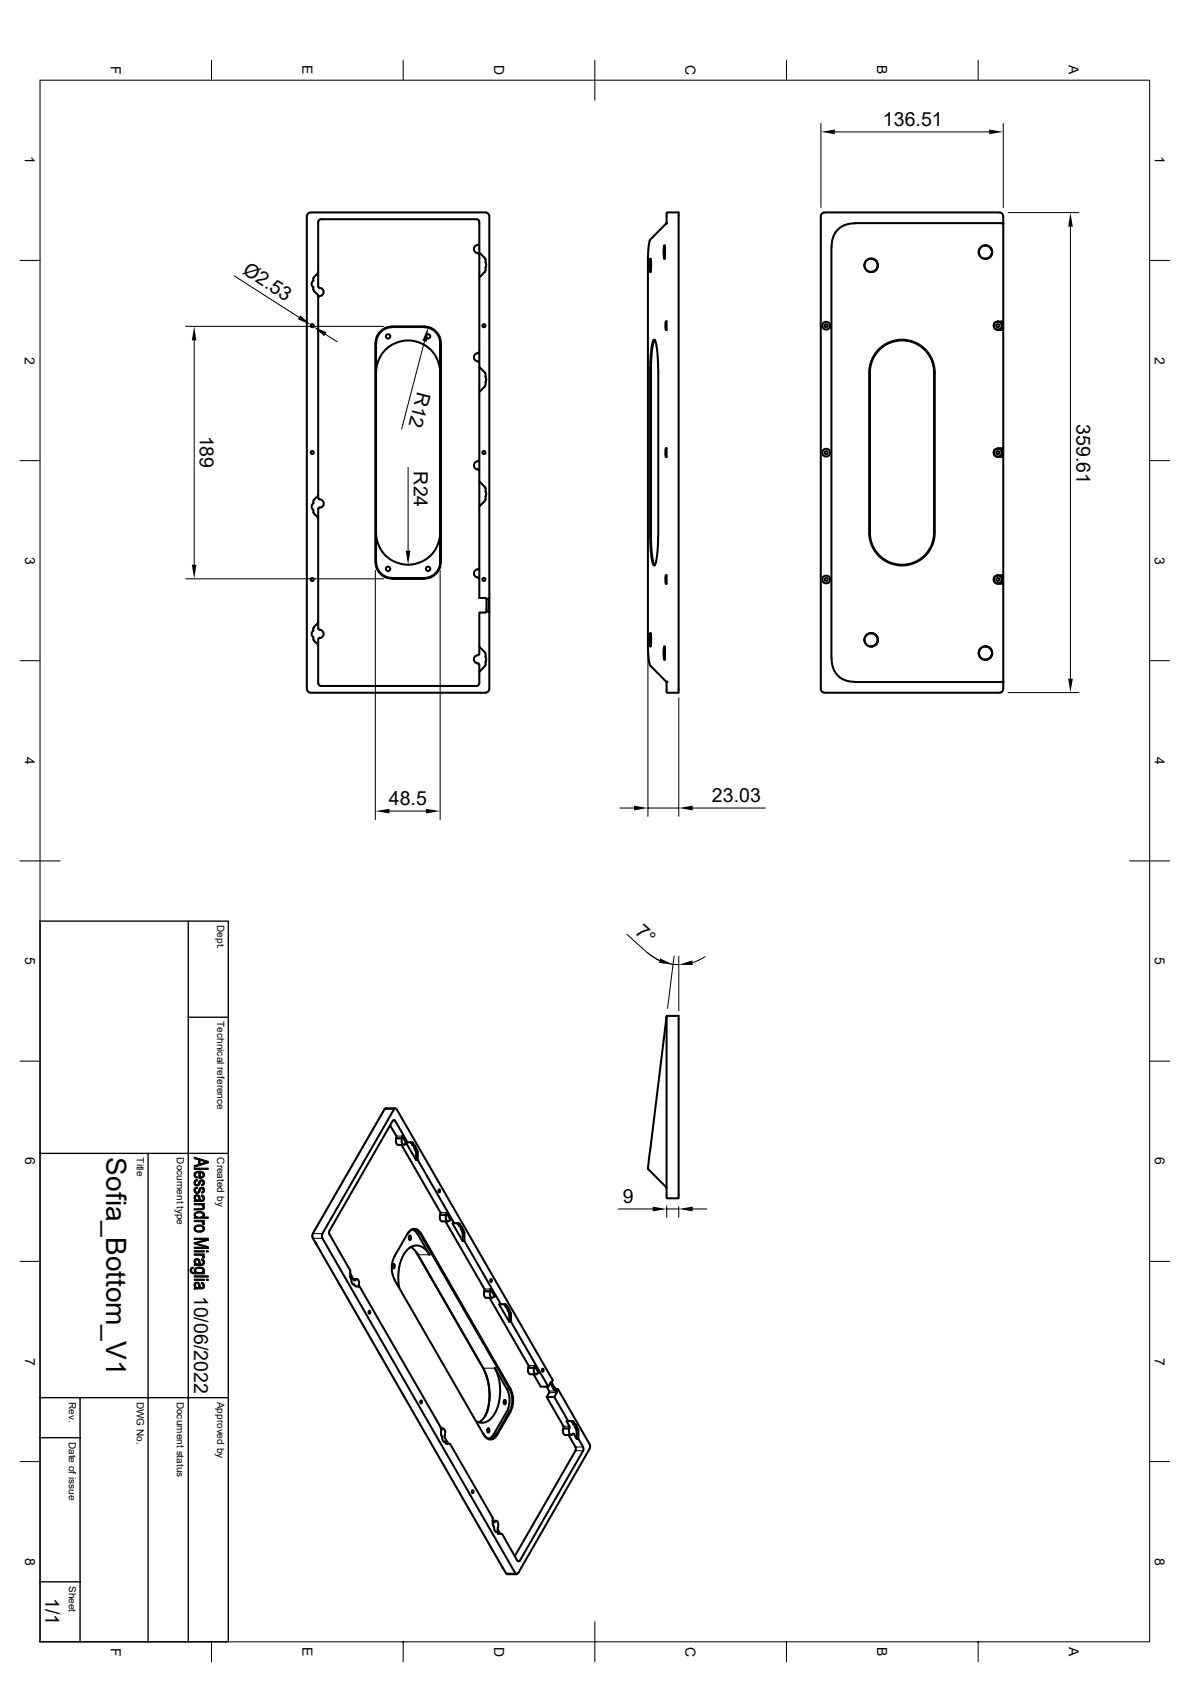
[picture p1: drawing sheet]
<svg xmlns="http://www.w3.org/2000/svg" width="297mm" height="420mm" viewBox="0 0 297 420" stroke-linecap="round" stroke-linejoin="round" font-family="sans-serif">
<g fill="none" stroke="#000" stroke-width=".51">
<path d="M76.6 53.9v118.2M77.4 53.1l-.6 .4-.2 .4M77.4 53h43.9M121.3 53.1l.4 .1 .4 .7v95.5M166.4 53.2v2.6h.1M166.4 55.7l-4.2 4.2-.4 2.5-.1 3.9M166.5 53.1l-.1 .1M166.5 53h2.9v120h-2.9M204.9 53.9v118.2M205.7 53.1l-.6 .2-.2 .6M205.7 53h43.9M213.4 55.8a5.4 5.4 0 0 0-5.8 5.8"/>
<path d="M213.4 55.7h36.6M249.6 53.1l.5 .2 .3 .6M249.9 55.8h.5M250.4 53.9v118.2M78.2 69.6v.5M78.2 71.8v.5M78.2 72.3l1.2 1.6v49.7l.1 .8 .3 .3M78.2 70.1a.93 .93 0 0 0 0 1.6M79.4 68l-1.2 1.6M79.8 71.9h.1M79.9 71.9a1.1 1.1 0 0 1 .8 1.2 1.1 1.1 0 0 1-1.2 .9v.3M119.1 61.2h.2"/>
<path d="M119.1 61.2a1.02 1.02 0 0 0-.8 1.1 1.02 1.02 0 0 0 1 .9M119.3 63.2l.3 .3v85.8h1.6M119.6 60.9l-.3 .3M121.2 65.6l.2 .6-.2 .6M121.2 65.5l-.2-1-1.4-1.5v-7.6l-.3-.6-39.2-.1-.5 .2-.2 .5 .1 16.2 .3 .3M121.2 66.8l-.2 1.1-1.4 1.4M161.7 66.3h.1M161.7 66.3v95.8l.2 2.4 .3 1.6 4.2 4.2M162.3 64.6l.2 1.1-.2 2.2-.1-1.1zM162.3 64.6l-.1 .9 .1 2.4M162.4 64.6l-.1 .9 .1 2.4M165.8 61.3l.2 1.1-.2 2.2-.1-1.1z"/>
<path d="M165.9 61.3l-.2 .9 .2 2.4M165.9 61.3l-.1 .9 .1 2.4M207.5 61.6v102.8M217.4 64.6a1.65 1.65 0 0 1 1.7 1.7 1.65 1.65 0 0 1-1.7 1.6M246 61.3a1.65 1.65 0 0 1 1.6 1.6 1.65 1.65 0 0 1-1.6 1.7M93.7 85.7v54.6M93.9 85.7v54.6M93.9 93a8 8 0 0 1 8-8 8 8 0 0 1 8 8M93.9 85.7a4.1 4.1 0 0 1 4-4h8a4 4 0 0 1 4 4v54.6a4 4 0 0 1-4 4M97.9 81.5a4.2 4.2 0 0 0-4.2 4.2M97.9 81.5h8M105.9 81.5a4.2 4.2 0 0 1 4.1 4.2v54.6a4.2 4.2 0 0 1-4.1 4.2h-8a4.3 4.3 0 0 1-4.2-4.2"/>
<path d="M119.6 87.8l-.1 .3a1.15 1.15 0 0 0-1.2 1.1 1.15 1.15 0 0 0 1.2 1.1l.1 .3M119.6 91.6l1.4 1.4 .2 1.1M121.2 94.1l.2 .6-.2 .6M121.2 95.4l-.2 1-1.4 1.5M163.2 84.9l.2-.1 .2 .4 .3 1.1 .4 5.9v41.6l-.2 4.2-.6 2.9a.31 .31 0 0 1-.3 .3 .31 .31 0 0 1-.3-.4l-.3-1.9-.3-4.5v-42.8l.3-4.5zM163.5 85l-.3 .2-.4 1.5-.3 6.1v42.4l.3 4.1 .4 1.5 .3 .2M166.2 80.3h.2v2.1a1.09 1.09 0 0 1-.3-1.3zM219.3 87.2l1-.8a8.2 8.2 0 0 1 8.5-.7 8.2 8.2 0 0 1 4.5 7.3v40.4l-.2 1.2-.4 1.4-.9 1.7-1 1.2-1.1 .9-1.8 .9-1.8 .4-1.6 .1-1.4-.3a8.1 8.1 0 0 1-6.1-7.9v-40.6l.2-1.4a8.5 8.5 0 0 1 2.1-3.8zM219.5 87.3l1.2-.9a8 8 0 0 1 12.4 6.6v40.4l-.1 1.2a8 8 0 0 1-8.7 6.4 8 8 0 0 1-7.2-8v-40.6l.7-2.7 .8-1.3zM248.3 80.6a2.34 2.34 0 0 1 1.9-.3v2.1a2.34 2.34 0 0 1-1.9-.3l-.3-.8zM119.1 117.2h.2M119.3 117.2l.3 .3"/>
<path d="M119.3 115.2a1.02 1.02 0 0 0-1 .9 1.02 1.02 0 0 0 .8 1.1M119.6 114.9l-.3 .2M166.2 112l.2-.1v2.2a1.09 1.09 0 0 1-.3-1.3zM248.3 112.3a2.51 2.51 0 0 1 1.9-.4v2.2a2.34 2.34 0 0 1-1.9-.3l-.3-.8zM78.2 125.1v.5M78.2 127.3v.6M78.2 127.9l1.2 1.6M78.2 125.7a.93 .93 0 0 0 0 1.6M79.4 123.6l-1.2 1.5M79.8 124.7h.1M79.9 126.7l-.4 .3-.1 2.5v27.4l.1 .2a1.1 1.1 0 0 1 1.2 .9 1.1 1.1 0 0 1-.8 1.3M80 124.7a1.03 1.03 0 0 1 .8 1 1.03 1.03 0 0 1-.8 1"/>
<path d="M93.9 133a8 8 0 0 0 8 8 8 8 0 0 0 8-8M119.6 120.2l1.4 1.4 .4 1.7-.4 1.8-1.4 1.3M78.2 156.9v.5M78.2 159.1v.5M78.2 159.6l1.2 1.6M78.2 157.5a.93 .93 0 0 0 0 1.6M79.4 155.3l-1.2 1.6M79.8 159.3l-.4 .3 .1 11 .1 .5 .5 .2h38.9l.4-.2 .2-.5v-4.7l-.3-.2M79.8 159.3h.1M93.9 140.3a4 4 0 0 0 4 4M97.9 144.4h8M119.1 142.2h.2"/>
<path d="M119.1 142.2a1.1 1.1 0 0 0-.8 1.2 1.1 1.1 0 0 0 1.2 .9l.1 .2M119.6 141.9l-.3 .3M121.2 149.4l.2 .2M121.4 152.7l-.2 .2-1.6 .1v8.5l1.4 1.4 .2 1.1M122 149.6v3.1M122.1 152.8v19.3l-.3 .6-.5 .2M122.1 149.4v3.4M122.1 149.4l-.1 .2h-.6v3.1l.7 .1M162.3 158.1l.2 1.1-.2 2.3-.1-1.1zM162.3 158.1l-.1 .9 .1 2.4M162.4 158.2l-.1 .8 .1 2.4M166.2 143.7l.2-.1v2.2a1.09 1.09 0 0 1-.3-1.4z"/>
<path d="M217.4 158.1a1.65 1.65 0 0 1 1.7 1.7 1.65 1.65 0 0 1-1.7 1.6M248.3 143.9a2.34 2.34 0 0 1 1.9-.3v2.2a2.34 2.34 0 0 1-1.9-.3l-.3-.8zM76.6 172.1l.3 .6 .5 .2M77.4 173h43.9M119.1 165.6h.2M119.6 161.5l-.1 2a1.1 1.1 0 0 0-1.2 .9 1.1 1.1 0 0 0 .8 1.3M121.2 164l.2 .6-.2 .6v.8l-1.6 1.8M165.8 161.4l.2 1.1-.2 2.3-.1-1.1zM165.9 161.4l-.2 .9 .2 2.4M165.9 161.5l-.1 .8 .1 2.4M166.4 170.3v2.5M166.4 172.8l.1 .1"/>
<path d="M166.6 170.2l-.2 .1M204.9 172.1l.2 .6 .6 .2M205.7 173h43.9M207.6 164.4a5.4 5.4 0 0 0 5.8 5.9M246 161.4a1.65 1.65 0 0 1 1.6 1.7 1.65 1.65 0 0 1-1.6 1.6M250.4 172.1l-.3 .6-.5 .2M250.4 170.2l-37 .1M166.4 253.8l.1-.1-.1 .2M166.5 253.7h2.9v45.5l-3-.2M98 279.8l-15.9 27.8 .1 .5 5.2 9.1M98.1 279.8l.5-.1 3.1 5.5 1.3 .2M98.3 277l.4-.2 .3 .2"/>
<path d="M98.3 277l-17.8 31M98.7 276.7h-2.4l-.4 .3-17.8 31-.1 .9 .8 1.6M99 277l38.9 67.6-.2 .5M97.4 281l1.5 2.7M98.9 284.3a1.18 1.18 0 0 0 .5 1.6h1.4M98.9 283.7l-.1 .6h1.5l.1-.6M100.2 285.9l9.7 16.9M100.3 284.3a1.05 1.05 0 0 0 .7 1.5l.1-.1M100.4 283.7l.9 1.5h.4M101.1 285.7l.4-.1 2.3 4h.5l9.1 15.8h-.5l2.6 4.5h.4l9.1 15.8h-.5l2.6 4.4h.5l9.3 16.1h-1.9l-1.8-3M102.4 285.2l.6 .7h.4l-.3-.5M102.9 285.9l.4 .3 .1 .6"/>
<path d="M103.3 285.9l.4 .3 .1 .6M103.7 287.3l.1 2.3M103.8 287.3l-.3-.5h.4l.3 .5M104.1 287.3l.1 .4M104.3 287.7v1.9M109.5 297.1l.1-.1a.3 .3 0 0 1 .3 .4 .3 .3 0 0 1-.4 .2zM161.7 291.8l4.7-38v45.2M161.7 291.8l4.7 4.7M78.8 310.5h.1M78.8 310.5l46.7 81M80.5 308.1l-.1 .9 48.2 83.8M87.4 317.1v1.7"/>
<path d="M87.4 318l1 1.7M87.5 318.8v.3M87.5 319.2l.2 .3M87.7 319.5a.84 .84 0 0 0 .7 1.2M88.2 319.4h.9M88.3 319.6h.4v.1M88.4 319.7h.2M88.7 319.6l.2-.2a.87 .87 0 0 1 .7 1.3l-.1 .3M98.1 315.6a.52 .52 0 0 1 .5 .5 .52 .52 0 0 1-.5 .6l-.1-.6zM98.5 319.6l22.2 38.6a1.78 1.78 0 0 0 1.7 1.3 1.78 1.78 0 0 0 1.7-1.3l3.3-5.6M101.7 308.1a1.78 1.78 0 0 1 1.7-1.3 1.78 1.78 0 0 1 1.7 1.3M101.7 308l-3.2 5.7a6.6 6.6 0 0 0 0 5.8"/>
<path d="M101.7 308.1a1.67 1.67 0 0 1 1.6-1.1 1.67 1.67 0 0 1 1.6 1.2M102.2 308.6a.52 .52 0 0 1 .4 .5 .52 .52 0 0 1-.4 .5l-.2-.5zM102.5 311.4l.8 .5 1 1.4M103 307l.6 .4 .6 .8M103.8 312.6l17 29.4 .8 2.1 .4 1.5 .2 2.2-.1 2.1a6.1 6.1 0 0 1-2.6 5.2h-.1M104.2 308.1l3 5.2M104.9 308.1l22.3 38.7M105.1 308l22.3 38.7a6.6 6.6 0 0 1 0 5.9M107.2 313.3a3.3 3.3 0 0 0-5.2-1.6 10.6 10.6 0 0 0-2.3 9.8M109.9 303.4h1.4M109.9 303.4a1.18 1.18 0 0 0 .4 1.6h1.5M109.9 302.8v.4"/>
<path d="M109.9 303.2v.2M111.2 305l9.7 16.9M111.3 303.4a1.05 1.05 0 0 0 .7 1.5l.1-.1M111.4 302.8l-.1 .6M111.4 302.8l1.1 1.9-.4 .1M113.4 305.4h1.1M114.1 305.5l.2 .1M114.3 305.6l.3 .5h.4M114.5 305.5l.2 .1M114.6 306.1l.3 .3 .2 .6M114.7 305.6l.3 .5M115 306.1l.3 .3 .2 .6"/>
<path d="M115.4 307.8l-.3-.8h.4l.4 .8M115.5 307.8v2.1M115.9 307.8v2.1M122.4 319.5l.1-.1a.3 .3 0 0 1 .3 .4 .3 .3 0 0 1-.4 .2zM88.1 320.7h.3l.2 .4M88.6 321.1l.2 .1M88.8 321.2l.9 .1M89.5 321.1v.1M89.6 321l-.1 .1M89.8 321.3l20.2 35.4M92 327.4l.1-.1a.3 .3 0 0 1 .3 .4 .3 .3 0 0 1-.4 .2zM120.9 322.5a1.18 1.18 0 0 0 .4 1.6h1.5"/>
<path d="M120.9 321.9v.6M122.2 324.1l9.7 16.9M122.3 322.5a1.05 1.05 0 0 0 .7 1.5l.1-.2M122.4 321.9l1.1 1.9h-.3M122.4 321.9l-.1 .6h-1.4M123.2 323.8l-.1 .1M125 325.7l1.3 .1M125.7 325.7l.5 .6h.5l-.3-.5M126.2 326.3l.3 .3 .2 .6M126.6 326.3l.4 .3 .1 .6M126.7 327.2h.5l.3 .5M126.7 327.2l.3 .5"/>
<path d="M127 327.7l.1 2.4M127.4 327.7l.1 .4M127.6 328.1v2M104.9 349.8l.1-.1a.3 .3 0 0 1 .3 .4 .3 .3 0 0 1-.4 .2zM110.1 356.9l.1 .1M110.1 358.1l.1 .3M110.2 357l-.1 .1M110.2 358.4l.1 .3a1.08 1.08 0 0 0 .7 1.3M110.2 356.9l.2-.2a1.09 1.09 0 0 1 .6 1.7M110.6 356.7h-.5v1.4M111 358.5v.4M111 358.9l.9 1.6"/>
<path d="M120.5 341.5l1.2 3.1 .5 3.3-.2 3-.5 1.9-.5 .9M121.8 356.7a.52 .52 0 0 1 .4 .5 .52 .52 0 0 1-.4 .5l-.2-.5zM123.2 358.1l-.6 .8-.6 .3M123.5 341.6a12.4 12.4 0 0 1-.4 11.9 3.2 3.2 0 0 1-4.3 1.3M123.5 341.6l3 5.2M123.9 358.1a1.67 1.67 0 0 1-1.5 1.2 1.67 1.67 0 0 1-1.7-1.1M125.9 349.6a.52 .52 0 0 1 .4 .5 .52 .52 0 0 1-.4 .5l-.2-.5zM126.5 352.5l-3.3 5.6M126.5 346.8a6.1 6.1 0 0 1 0 5.6M127.2 352.5l-3.3 5.6M127.2 346.8a6.1 6.1 0 0 1 0 5.6M131.9 341.5a1.18 1.18 0 0 0 .4 1.7h1.5"/>
<path d="M131.9 341l-.1 .5M133.3 341.5a1.05 1.05 0 0 0 .6 1.6l.2-.2M133.3 341v.4M133.4 341l1.1 1.9-.4 .1M133.4 341.4l-1.6 .1M135.3 341.9l.1-.1a.3 .3 0 0 1 .3 .3 .3 .3 0 0 1-.4 .3zM136.4 346.2l.7 1.1M136.4 348.8h1.9M137 347.4v.3M137.1 347.7l-.7 1.1 4.2 7.3M137.4 345.4l.9 1.6 .6 .3M137.6 345.1l.9 1.5"/>
<path d="M137.7 345.1h-.2l-.6 1.1M137.7 345.1l-.2 .1M138.4 346.5l.8 .4M138.5 346.6l.7 .4M138.9 347.3h.1M138.9 347.4l.1 .2-.7 1.2 3.5 6h1.2l.1 .2M139 347.3l.3-.3 7.9 13.6M140.6 356.7a1.18 1.18 0 0 0 .5 1.6h1.4M140.6 356.2v.5M141.8 354.8h-.4l.7 1.3M141.9 358.3l1.7 3M142.1 356.7a1.05 1.05 0 0 0 .6 1.6l.2-.2"/>
<path d="M142.1 356.2l-.1 .5h-1.4M142.5 354.9l.2 .1M142.7 355l.3 .5M142.9 358.1h.3l.7 1.2h.5l1.1 2M143 355.6l.3 .3 .2 .5M143 355.5h.5M143.2 355l.3 .5M143.5 355.6l.3 .3 .2 .5M143.8 357l.1 .3M143.9 357.3v2M144 356.4l.3 .5M144 356.4h-.4l.2 .5"/>
<path d="M144.3 357l.1 2.3M110.8 360h.2l.3 .4M111.3 360.4l1.1 .2M112.4 360.6l10.5 18.3 .1 1.7M117.8 372.2l.1-.1a.3 .3 0 0 1 .3 .4 .3 .3 0 0 1-.4 .2zM123.1 379.9h.4l-.1 .2M123.5 379.9l.2-.1a.87 .87 0 0 1 .6 1.3v.2M123.8 379.7l-.8 .1 .1 .3M143.6 361.3l.1 .3-.1 .6M143.6 362.2l-15.1 26.4M145.5 361.3l.1 .3-.1 .6M145.5 362.2l-15.8 27.6-.5-.1"/>
<path d="M147.2 361.8l-17.9 31-.3 .2-.3-.2M147.2 360.6l.1 .4-.1 .7M123 380.6l.1 .3M123.1 380.9l.2 .4M123.1 380h.3M123.3 381.3a.84 .84 0 0 0 .7 1.1M123.7 382.5h.3l.4 .4M124.3 381.3l-.1 .5 .6 1.2M124.4 383l.9 .1M125.3 383.1l3.9 6.7M125.5 391.5h.1M125.5 391.5l.9 1.5 2.6 .1"/>
<circle cx="217.4" cy="66.3" r="1.69"/>
<circle cx="217.4" cy="66.3" r="1.64"/>
<circle cx="245.9" cy="63" r="1.69"/>
<circle cx="246" cy="63" r="1.64"/>
<circle cx="77.9" cy="81.3" r=".39"/>
<circle cx="96.9" cy="84" r=".55"/>
<circle cx="106.9" cy="84" r=".55"/>
<circle cx="120.8" cy="81.3" r=".39"/>
<circle cx="206.2" cy="81.3" r=".39"/>
<circle cx="206.2" cy="81.3" r=".98"/>
<circle cx="249" cy="81.3" r=".39"/>
<circle cx="249.1" cy="81.3" r=".98"/>
<circle cx="77.9" cy="113" r=".39"/>
<circle cx="120.8" cy="113" r=".39"/>
<circle cx="206.2" cy="113" r=".39"/>
<circle cx="206.2" cy="113" r=".98"/>
<circle cx="249" cy="113" r=".39"/>
<circle cx="249.1" cy="113" r=".98"/>
<circle cx="77.9" cy="144.7" r=".39"/>
<circle cx="96.9" cy="142" r=".55"/>
<circle cx="106.9" cy="142" r=".55"/>
<circle cx="120.8" cy="144.7" r=".39"/>
<circle cx="206.2" cy="144.7" r=".39"/>
<circle cx="206.2" cy="144.7" r=".98"/>
<circle cx="217.4" cy="159.8" r="1.69"/>
<circle cx="217.4" cy="159.8" r="1.64"/>
<circle cx="249" cy="144.7" r=".39"/>
<circle cx="249.1" cy="144.7" r=".98"/>
<circle cx="245.9" cy="163.1" r="1.69"/>
<circle cx="246" cy="163.1" r="1.64"/>
</g>
<g fill="#000">
<circle cx="250.4" cy="55.8" r=".25"/>
<circle cx="250.4" cy="170.2" r=".25"/>
<circle cx="78.9" cy="310.6" r=".25"/>
<circle cx="125.5" cy="391.5" r=".25"/>
</g>
<g fill="none" stroke="#000" stroke-width=".25">
<path d="M52.8 15v5M100.6 15v5M148.5 15v10M196.3 15v5M244.1 15v5M10 20h276.9v390h-276.9zM204.9 30.8v21M208.4 32.9h38.5M250.4 30.8v21M251.6 53.1h17.7M267.2 56.6v112.9M5 65h5"/>
<path d="M58.5 68.9l16.1 10.3M286.9 65h5M46.4 81.5h49.4M48.5 85v56M77.6 81.1l.7 .5M81.2 83.5l3 1.8M106 85.2l-5.8 21.9M5 115h5M101.9 116.7v20.8M286.9 115h5M46.4 144.5h49.4M93.7 142.5v62.1"/>
<path d="M109.9 142.5v62.1M5 165h5M161.7 161.8v42M169.4 174.2v29.6M251.6 172.9h17.7M286.9 165h5M5 215h10M97.2 202.5h9.1M154.7 201.8h3.5M161.7 201.8h7.7M172.9 201.8h18.2M281.9 215h10"/>
<path d="M156.5 233.3l5.1 4.6a12 12 0 0 0 7.8 3M161.7 238l2.9 1.9M168.2 238.8l-1.6 13M169.4 238.8v13.6M176 238.8l-3.1 1.6M5 265h5M96.4 276.8l-.4 .3M98 279.8h.6M98.3 277h-2.3l-17.9 31h2.4M286.9 265h5M98.9 284.1h1.5M98.9 283.7h1.5"/>
<path d="M101.2 285.6h.3M102.7 285.4h.4M103.6 287.1h.5M103.8 287.3h.4M103.8 287.7h.5M5 315h5M78.1 309.1l.1 .1M78.1 309.2l48.2 83.6h2.3M78.1 309.2h2.4M78.2 308l-.2 .4 .1 .8M78.9 310.5h.1M78.9 310.5l.1 .1"/>
<path d="M79 310.5h.1M88.4 319.7h.3M104.2 313.2l3 .1M105.1 308l-.9 .1M109.9 302.8h1.5M109.9 303.2h1.5M112.2 304.7h.3M114.3 305.6h.4M115.2 307.3h.5M115.4 307.5h.4M115.5 307.8h.4M154.3 301.9h8.6"/>
<path d="M166.4 301.1v2.9M166.4 301.9h3M169.4 301.3v2.7M172.9 301.9h3.5M286.9 315h5M120.9 321.9h1.5M120.9 322.3h1.5M123.2 323.8h.3M125.9 325.8h.5M126.9 327.5h.4M127 327.7h.5M127.1 328.1h.5"/>
<path d="M110.1 357h.1M120.5 341.5l3 .1M123.2 358.1l.9 .1M126.5 352.5l.9 .1M127.4 346.7l-.9 .1M131.9 341h1.5M131.9 341.4h1.5M134.2 342.9h.3M137.1 347.7h1.9M137.1 347.3h1.9M137.5 345.1h.2M137.6 345.1l-.2 .4"/>
<path d="M138.5 346.6l-.2 .4M139.1 347l-.2 .3M140.6 356.6h1.5M140.6 356.1h1.5M142.7 355h.5M142.9 358h.3M143.7 356.7h.4M143.8 356.9h.5M143.9 357.3h.5M5 365h5M143.6 361.3h1.9M143.6 362.2h1.9"/>
<path d="M286.9 365h5M123.1 380.1h.3M125.4 391.4h.1M125.5 391.5h.1M125.6 391.4h.1M126.2 392.7l.5 .3M129.2 389.8h.5M52.8 410v5M100.6 410v5M148.5 405v10M196.3 410v5M244.1 410v5"/>
</g>
<path d="M10 230h47v180h-47zM47 230v180M47 254h10M10 288h47M37 288v122M10 359h10M10 349h47M20 349v61M10 395h10" fill="none" stroke="#000" stroke-width=".34"/>
<g fill="#000" stroke="#000" stroke-width=".25">
<path d="M48.5 291.7h3.5v.3h-3.5z" fill-rule="evenodd"/>
<path d="M48.8 299v.7z" fill-rule="evenodd"/>
<path d="M48.5 292.9l.3-.2v.8l.5 .4-.1 .3a.89 .89 0 0 1-.7-1.3z" fill-rule="evenodd"/>
<path d="M48.7 294.7l.5-.2 .1 .4h-.4l-.1 .5z" fill-rule="evenodd"/>
<path d="M48.7 296.5l.5-.1 .1 .3-.4 .1-.1 .4z" fill-rule="evenodd"/>
<path d="M48.6 298.5a.89 .89 0 0 1 1.2 .1l-.1 1.1v-.2a.6 .6 0 0 0-.2-.6 .6 .6 0 0 0-.6-.2l-.2 .9a.81 .81 0 0 1-.1-1.1z" fill-rule="evenodd"/>
<path d="M48.8 292.7l.6-.3 1 .1 .3 .2v.7l-.2-.5-.5-.1v1.4h-.4v-1.4l-.6 .1-.2 .5z" fill-rule="evenodd"/>
<path d="M48.6 294.8l.1-.1 .1 .7a.44 .44 0 0 0 .5 .4 .44 .44 0 0 0 .3-.6 .71 .71 0 0 1 1.1-.5v.6a.38 .38 0 0 0-.4-.4 .38 .38 0 0 0-.3 .5 .81 .81 0 0 1-1.2 .7 .81 .81 0 0 1-.2-1.3z" fill-rule="evenodd"/>
<path d="M48.6 296.7l.1-.2 .1 .7a.42 .42 0 0 0 .4 .5 .42 .42 0 0 0 .4-.6 .74 .74 0 0 1 1.1-.6v.7a.38 .38 0 0 0-.5-.4 .38 .38 0 0 0-.2 .5 .81 .81 0 0 1-1.2 .7 .81 .81 0 0 1-.2-1.3z" fill-rule="evenodd"/>
<path d="M50.3 298.4l.4 .1v.7l-.2-.4-.3-.1z" fill-rule="evenodd"/>
<path d="M50 292.8v1.1h.2l.5-.4v-.8a.87 .87 0 0 1 .3 1.1 .87 .87 0 0 1-1 .4z" fill-rule="evenodd"/>
<path d="M50.7 294.7a.76 .76 0 0 1 .3 .8 .76 .76 0 0 1-.7 .6v-.4l.4-.3z" fill-rule="evenodd"/>
<path d="M50.7 296.5a.75 .75 0 0 1 .4 .9 .75 .75 0 0 1-.8 .5v-.3l.4-.3z" fill-rule="evenodd"/>
<path d="M48.8 299.3l.3 .3 .6 .1 .1-1.1 .1 .3a.47 .47 0 0 0 .1 .6 .47 .47 0 0 0 .7 0v-1a.83 .83 0 0 1 .4 1 .83 .83 0 0 1-1 .5l-1.6 .1v-.3l.3-.1z" fill-rule="evenodd"/>
<path d="M48.5 288.9l3.5 1.1v.4l-2.1-.7-.4 1v-1.1l-1-.3z" fill-rule="evenodd"/>
<path d="M48.5 291l1-.3 .4-1v.9l1.6-.4 .5 .2-3.5 1.1z" fill-rule="evenodd"/>
<path d="M47.8 316.5l.5-.1-.1 .3-.3 .2-.1 .3z" fill-rule="evenodd"/>
<path d="M48.5 318.6h3.5v.3h-3.5z" fill-rule="evenodd"/>
<path d="M48.8 315v.6z" fill-rule="evenodd"/>
<path d="M48.6 302.9l.2-.1v1.1a.62 .62 0 0 1-.2-1z" fill-rule="evenodd"/>
<path d="M47.6 316.7l.2-.2v.7a.79 .79 0 0 0 1 .6v.3h-.2a.93 .93 0 0 1-1-.4 .93 .93 0 0 1 0-1z" fill-rule="evenodd"/>
<path d="M48.6 314.5a.89 .89 0 0 1 1.2 .1l-.1 1v-.1a.6 .6 0 0 0-.2-.7 .6 .6 0 0 0-.6-.1l-.2 .9a.81 .81 0 0 1-.1-1.1z" fill-rule="evenodd"/>
<path d="M50.6 300.8l.1 .6z" fill-rule="evenodd"/>
<path d="M48.8 306.1l.6-.2h1l.3 .2v.7a1.1 1.1 0 0 0-1.9 0z" fill-rule="evenodd"/>
<path d="M50.3 314.3l.4 .2v.7l-.2-.5h-.3z" fill-rule="evenodd"/>
<path d="M48.7 316.7l.7-.3h.8l.6 .2-.1 .6a1.12 1.12 0 0 0-1.9 0v.9v-.3a.65 .65 0 0 1-.1-1.1z" fill-rule="evenodd"/>
<path d="M48.5 312.3h2.5v.3h-2.5z" fill-rule="evenodd"/>
<path d="M48.5 319.4h2.5v.3h-2.5z" fill-rule="evenodd"/>
<path d="M48.5 300.5h2.5v.3h-.4v.4l-.4-.3h-1.7z" fill-rule="evenodd"/>
<path d="M48.5 304.7h2.5v.3h-.4v.4l-.5-.3h-1.6z" fill-rule="evenodd"/>
<path d="M48.5 313.1h2.5v.3h-.4v.4l-.4-.3-1.7-.1z" fill-rule="evenodd"/>
<path d="M48.8 317.2a1.19 1.19 0 0 0 1.9 .2v.4h.3v.3h-2.2z" fill-rule="evenodd"/>
<path d="M48.5 301.8h1.9l.3-.3v-.6a.72 .72 0 0 1 .3 .9 .72 .72 0 0 1-1 .3h-1.5z" fill-rule="evenodd"/>
<path d="M48.8 302.8l1-.3a.84 .84 0 0 1 1 .3 .84 .84 0 0 1 0 1l-.1-.4a1.19 1.19 0 0 0-1.9 0z" fill-rule="evenodd"/>
<path d="M50.6 305l.5 .4-.2 .4-.4-.1z" fill-rule="evenodd"/>
<path d="M48.7 306.2l.1 .6a1.13 1.13 0 0 0 1.9 0v-.7a.96 .96 0 0 1 .2 1.2 .96 .96 0 0 1-1.2 .4 .93 .93 0 0 1-1.1-.4 .93 .93 0 0 1 .1-1.1z" fill-rule="evenodd"/>
<path d="M50.6 313.4l.5 .4-.2 .4-.4-.1z" fill-rule="evenodd"/>
<path d="M48.8 315.3l.3 .3h.6l.1-1 .1 .3a.47 .47 0 0 0 .1 .6 .47 .47 0 0 0 .7-.1v-.9a.83 .83 0 0 1 .4 1 .83 .83 0 0 1-1 .5l-1.6 .1v-.4h.3z" fill-rule="evenodd"/>
<path d="M50.8 316.6a.67 .67 0 0 1-.1 1.2z" fill-rule="evenodd"/>
<path d="M48.5 311.4h2.9l.6 .3h-3.5z" fill-rule="evenodd"/>
<path d="M48.5 309.2h3.5v.5l-.6-.2h-2.9z" fill-rule="evenodd"/>
<path d="M51.5 312.3h.5v.3h-.5z" fill-rule="evenodd"/>
<path d="M51.5 319.4h.5v.3h-.5z" fill-rule="evenodd"/>
<path d="M48.8 303.5a1.21 1.21 0 0 0 1.9-.1v.5h1.3v.3h-3.5v-.3h.3z" fill-rule="evenodd"/>
<path d="M48.5 310.3l3.5 1v.4l-.6-.3-2.9-.8z" fill-rule="evenodd"/>
<path d="M48.5 310.3l2.9-.8 .6 .2-3 .8z" fill-rule="evenodd"/>
<path d="M48.8 320.9v.6z" fill-rule="evenodd"/>
<path d="M48.5 320.4a.79 .79 0 0 1 1.3 .1l-.1 1v-.1a.6 .6 0 0 0-.2-.7 .6 .6 0 0 0-.6-.1l-.2 .9-.3-.4z" fill-rule="evenodd"/>
<path d="M50.3 320.2l.4 .1v.8l-.1-.4-.4-.2z" fill-rule="evenodd"/>
<path d="M48.8 321.1l.4 .4h.5l.1-1 .1 .3a.47 .47 0 0 0 .1 .6 .47 .47 0 0 0 .7-.1v-1a.83 .83 0 0 1 .3 1 .83 .83 0 0 1-.9 .6h-1.6v-.3l.3-.1z" fill-rule="evenodd"/>
</g>
<g fill="#000">
<path d="M204.9 32.9l3.5-.6v1.2zM246.9 32.3l3.5 .6-3.5 .6zM267.2 53.1l.6 3.5h-1.2zM74.9 78.7l2.7 2.4-3.3-1.4zM48.5 81.5l.5 3.5h-1.1zM78.3 81.6l3.2 1.4-.6 .9zM106.8 81.8l-.2 3.5-1.2-.3zM101.3 137.5h1.1l-.5 3.5zM47.9 141h1.1l-.5 3.5zM266.6 169.5h1.2l-.6 3.4zM93.7 202.5l3.5-.5v1.1zM106.3 202l3.6 .5-3.6 .6z"/>
<path d="M158.2 201.2l3.5 .6-3.5 .6zM169.4 201.8l3.5-.6v1.2zM164.8 239.3l3.2 1.5-3.5-.3zM169.4 240.9l3.4-1.1 .1 1.2zM162.9 301.3l3.5 .6-3.5 .6zM169.4 301.9l3.5-.6v1.2z"/>
</g>
<text font-size="7" x="26.5" y="289" transform="rotate(90 26.5 289)">Sofia_Bottom_V1</text>
<g font-size="4.9">
<text x="220.3" y="31.5">136.51</text>
<text x="60.3" y="68.2" transform="rotate(33 60.3 68.2)">Ø2.53</text>
<text x="104.2" y="97.7" transform="rotate(105 104.2 97.7)">R12</text>
<text x="268.6" y="105.9" transform="rotate(90 268.6 105.9)">359.61</text>
<text x="49.9" y="108.8" transform="rotate(90 49.9 108.8)">189</text>
<text x="103.3" y="117.7" transform="rotate(90 103.3 117.7)">R24</text>
<text x="97.1" y="201.1">48.5</text>
<text x="177.7" y="200.3">23.03</text>
<text x="158.2" y="233" transform="rotate(42 158.2 233)">7°</text>
<text x="155.5" y="300.4">9</text>
<text x="48.5" y="323.5" transform="rotate(90 48.5 323.5)">10/06/2022</text>
<text x="11.3" y="399.1" transform="rotate(90 11.3 399.1)">1/1</text>
</g>
<g font-size="3.5">
<text x="27.6" y="16.4" transform="rotate(90 27.6 16.4)">F</text>
<text x="75.5" y="16.3" transform="rotate(90 75.5 16.3)">E</text>
<text x="123.3" y="16.3" transform="rotate(90 123.3 16.3)">D</text>
<text x="171.1" y="16.3" transform="rotate(90 171.1 16.3)">C</text>
<text x="218.9" y="16.3" transform="rotate(90 218.9 16.3)">B</text>
<text x="266.8" y="16.3" transform="rotate(90 266.8 16.3)">A</text>
<text x="6.2" y="39" transform="rotate(90 6.2 39)">1</text>
<text x="288.2" y="39" transform="rotate(90 288.2 39)">1</text>
<text x="6.2" y="89" transform="rotate(90 6.2 89)">2</text>
<text x="288.2" y="89" transform="rotate(90 288.2 89)">2</text>
<text x="6.3" y="139" transform="rotate(90 6.3 139)">3</text>
<text x="288.2" y="139" transform="rotate(90 288.2 139)">3</text>
<text x="6.2" y="189" transform="rotate(90 6.2 189)">4</text>
<text x="288.2" y="189" transform="rotate(90 288.2 189)">4</text>
<text x="6.3" y="239" transform="rotate(90 6.3 239)">5</text>
<text x="288.2" y="239" transform="rotate(90 288.2 239)">5</text>
<text x="6.3" y="289" transform="rotate(90 6.3 289)">6</text>
<text x="288.2" y="289" transform="rotate(90 288.2 289)">6</text>
<text x="6.3" y="339" transform="rotate(90 6.3 339)">7</text>
<text x="288.2" y="339" transform="rotate(90 288.2 339)">7</text>
<text x="6.3" y="389" transform="rotate(90 6.3 389)">8</text>
<text x="288.2" y="389" transform="rotate(90 288.2 389)">8</text>
<text x="27.6" y="411.4" transform="rotate(90 27.6 411.4)">F</text>
<text x="75.5" y="411.3" transform="rotate(90 75.5 411.3)">E</text>
<text x="123.3" y="411.2" transform="rotate(90 123.3 411.2)">D</text>
<text x="171.1" y="411.2" transform="rotate(90 171.1 411.2)">C</text>
<text x="218.9" y="411.3" transform="rotate(90 218.9 411.3)">B</text>
<text x="266.8" y="411.3" transform="rotate(90 266.8 411.3)">A</text>
</g>
<g font-size="2.5">
<text x="54.2" y="231" transform="rotate(90 54.2 231)">Dept.</text>
<text x="54.2" y="255" transform="rotate(90 54.2 255)">Technical reference</text>
<text x="34.2" y="289" transform="rotate(90 34.2 289)">Title</text>
<text x="44.2" y="289" transform="rotate(90 44.2 289)">Document type</text>
<text x="54.2" y="289" transform="rotate(90 54.2 289)">Created by</text>
<text x="17.2" y="350" transform="rotate(90 17.2 350)">Rev.</text>
<text x="34.2" y="350" transform="rotate(90 34.2 350)">DWG No.</text>
<text x="44.2" y="350" transform="rotate(90 44.2 350)">Document status</text>
<text x="54.2" y="350" transform="rotate(90 54.2 350)">Approved by</text>
<text x="17.2" y="360" transform="rotate(90 17.2 360)">Date of issue</text>
<text x="17.2" y="396" transform="rotate(90 17.2 396)">Sheet</text>
</g>
</svg>
